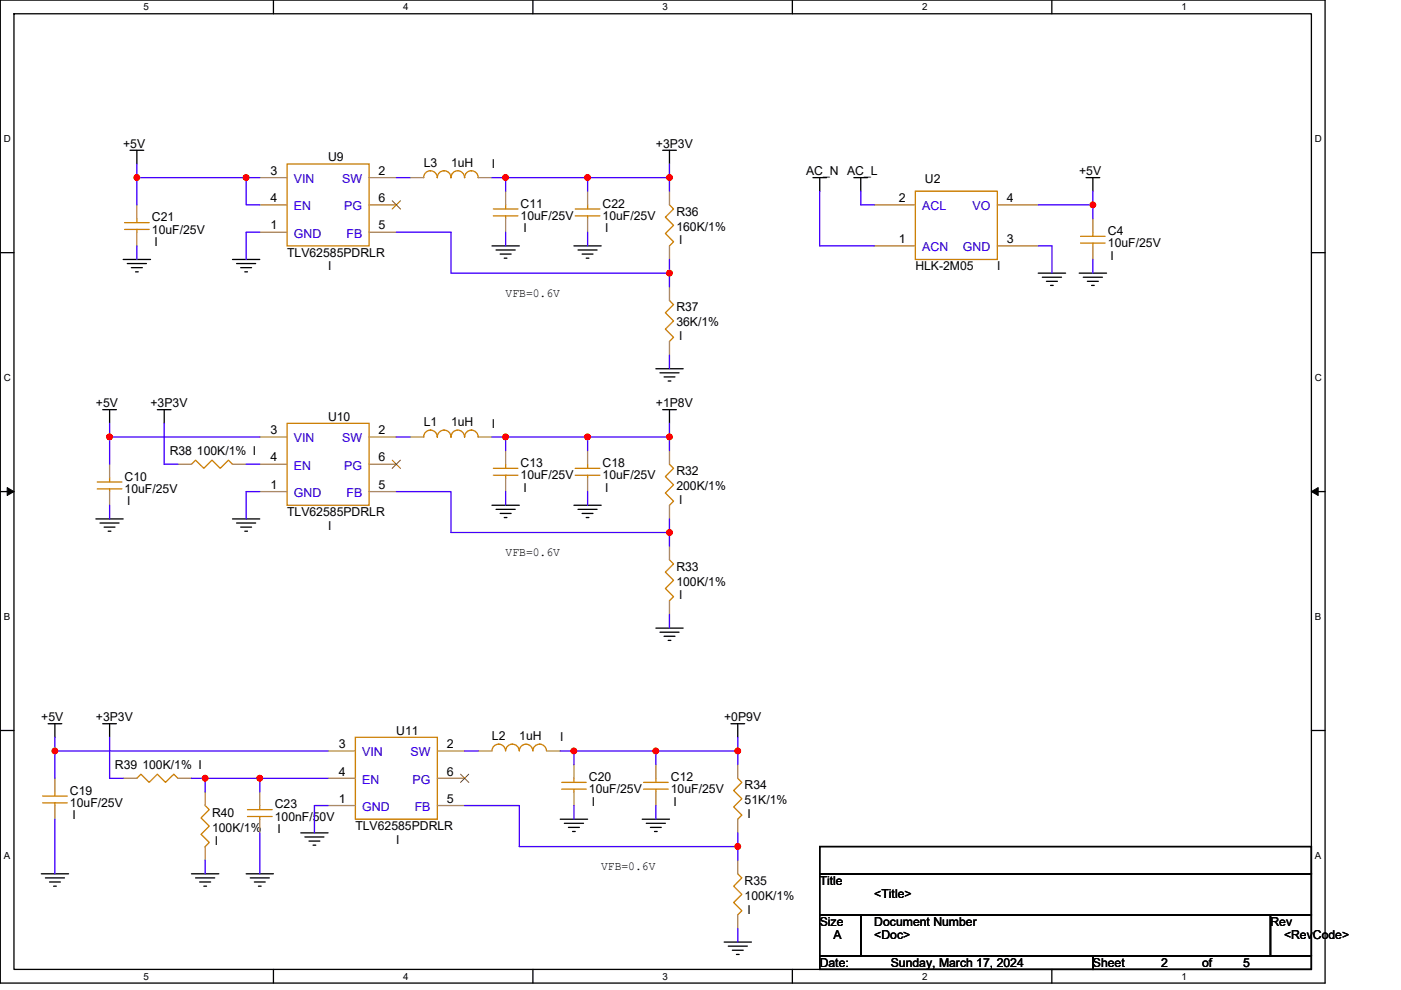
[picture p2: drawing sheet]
<svg xmlns="http://www.w3.org/2000/svg" width="297mm" height="210mm" viewBox="0 0 297 210" stroke-linecap="round" stroke-linejoin="round" font-family="sans-serif">
<path d="M.1 0h280.8v208.5h-280.8zM3 2.9h275v202.7h-275z" fill="none" stroke="#000" stroke-width=".28"/>
<g fill="#fff">
<path d="M30.5 .3h1.1v2.3h-1.1z"/>
<path d="M30.5 205.9h1.1v2.3h-1.1z"/>
</g>
<path d="M58 0v2.9M58 205.6v2.9" fill="none" stroke="#000" stroke-width=".28"/>
<g fill="#fff">
<path d="M85.5 .3h1.1v2.3h-1.1z"/>
<path d="M85.5 205.9h1.1v2.3h-1.1z"/>
</g>
<path d="M113 0v2.9M113 205.6v2.9" fill="none" stroke="#000" stroke-width=".28"/>
<g fill="#fff">
<path d="M140.5 .3h1.1v2.3h-1.1z"/>
<path d="M140.5 205.9h1.1v2.3h-1.1z"/>
</g>
<path d="M168 0v2.9M168 205.6v2.9" fill="none" stroke="#000" stroke-width=".28"/>
<g fill="#fff">
<path d="M195.5 .3h1.2v2.3h-1.2z"/>
<path d="M195.5 205.9h1.2v2.3h-1.2z"/>
</g>
<path d="M223 0v2.9M223 205.6v2.9" fill="none" stroke="#000" stroke-width=".28"/>
<g fill="#fff">
<path d="M250.5 .3h1.2v2.3h-1.2z"/>
<path d="M250.5 205.9h1.2v2.3h-1.2z"/>
<path d="M.8 28.3h1.5v2.3h-1.5z"/>
<path d="M278.8 28.3h1.5v2.3h-1.5z"/>
<path d="M.8 78.9h1.5v2.3h-1.5z"/>
<path d="M278.8 78.9h1.5v2.3h-1.5z"/>
</g>
<path d="M.1 53.6h2.9M278 53.6h2.9" fill="none" stroke="#000" stroke-width=".28"/>
<g fill="#fff">
<path d="M.8 129.6h1.4v2.3h-1.4z"/>
<path d="M278.8 129.6h1.4v2.3h-1.4z"/>
</g>
<path d="M.1 104.3h2.9M278 104.3h2.9" fill="none" stroke="#000" stroke-width=".28"/>
<path d="M1.5 103.4l1.5 .9-1.5 .8zM278 104.3l1.5-.9v1.7z" fill="#000" stroke="#000" stroke-width=".21"/>
<g fill="#fff">
<path d="M.8 180.3h1.4v2.3h-1.4z"/>
<path d="M278.8 180.3h1.4v2.3h-1.4z"/>
</g>
<g fill="none" stroke="#000" stroke-width=".28">
<path d="M27.6 31.9h2.9M29 31.9v2.9M140.5 31.9h2.9M141.9 31.9v2.9M172.4 37.7h2.9M173.8 37.7v2.9M181 37.7h2.9M182.5 37.7v2.9M230.3 37.7h2.9M231.7 37.7v2.9M26.1 55h5.8M27 55.9h4"/>
<path d="M27.9 56.8h2.3M28.7 57.7h.6M49.3 55h5.8M50.2 55.9h4M51 56.8h2.3M51.9 57.7h.6M104.3 52.2h5.8M105.2 53h4M106 53.9h2.4M106.9 54.8h.6M121.7 52.2h5.8M122.6 53h4"/>
<path d="M123.4 53.9h2.3M124.3 54.8h.6M220.1 57.9h5.8M221 58.8h4.1M221.9 59.7h2.3M228.8 57.9h5.8M229.7 58.8h4M230.5 59.7h2.4M139.1 78.2h5.7M139.9 79.1h4.1M140.8 79.9h2.3M222.7 60.5h.6"/>
<path d="M231.4 60.5h.6M21.8 86.9h2.9M23.2 86.9v2.9M33.4 86.9h2.9M34.8 86.9v2.9M140.5 86.9h2.9M141.7 80.8h.5M141.9 86.9v2.9M20.3 110.1h5.8M21.2 110.9h4M22.1 111.8h2.3M22.9 112.7h.6"/>
<path d="M49.3 110.1h5.8M50.2 110.9h4M51 111.8h2.3M51.9 112.7h.6M104.3 107.2h5.8M105.2 108h4M106 108.9h2.4M106.9 109.8h.6M121.7 107.2h5.8M122.6 108h4M123.4 108.9h2.3M124.3 109.8h.6"/>
<path d="M139.1 133.2h5.7M139.9 134.1h4.1M140.8 135h2.3M141.7 135.8h.5M.1 154.9h2.9M10.2 153.5h2.9M11.6 153.5v2.9M21.8 153.5h2.9M23.2 153.5v2.9M155 153.5h2.9M156.4 153.5v2.9M278 154.9h2.9"/>
<path d="M63.8 176.7h5.8M64.6 177.5h4.1M65.5 178.4h2.3M66.4 179.3h.5M118.8 173.8h5.8M119.7 174.6h4M120.5 175.5h2.3M121.4 176.4h.6M136.2 173.8h5.7M137 174.6h4.1M137.9 175.5h2.3M138.8 176.4h.5"/>
<path d="M173.8 179.6h104.2v5.7h-104.2zM8.8 185.3h5.7M9.6 186.2h4.1M10.5 187.1h2.3M11.4 188h.5M40.6 185.3h5.8M41.5 186.2h4M42.3 187.1h2.4M43.2 188h.6M52.2 185.3h5.8M53.1 186.2h4M53.9 187.1h2.3"/>
<path d="M54.8 188h.6M153.5 199.8h5.8M173.8 194h8.7v8.7h-8.7zM173.8 185.3h104.2v8.7h-104.2zM182.5 194h86.9v8.7h-86.9zM269.4 194h8.6v8.7h-8.6zM154.4 200.7h4.1M155.3 201.5h2.3M156.1 202.4h.6M173.8 202.7h57.9v2.9h-57.9zM231.7 202.7h46.3v2.9h-46.3z"/>
</g>
<g fill="none" stroke="#cc8006" stroke-width=".28">
<path d="M60.9 34.8h17.3v17.4h-17.3zM89.8 37.7a1.42 1.42 0 0 1 1.4-1.5 1.44 1.44 0 0 1 1.5 1.5 1.42 1.42 0 0 1 1.4-1.5 1.44 1.44 0 0 1 1.5 1.5 1.43 1.43 0 0 1 1.5-1.5 1.43 1.43 0 0 1 1.4 1.5 1.43 1.43 0 0 1 1.5-1.5h-.1a1.44 1.44 0 0 1 1.5 1.5M26.4 47.2h5.2M26.4 48.7h5.2M29 48.7v.6M29 46.4v.8M104.6 44.3h5.2M104.6 45.8h5.2M107.2 45.8v.6M107.2 43.5v.8M122 44.3h5.2M122 45.8h5.2"/>
<path d="M124.6 45.8v.6M124.6 43.5v.8M141.9 43.5l.9 .8-1.7 1.8 1.7 1.7-1.7 1.7 1.7 1.8-.9 .9M194.1 40.6h17.4v14.4h-17.4zM229.1 50.1h5.2M229.1 51.6h5.2M231.7 51.6v.6M231.7 49.3v.8M141.9 63.7l.9 .9-1.7 1.7 1.7 1.8-1.7 1.7 1.7 1.7-.9 .9M40.6 98.5l.9-.9 1.7 1.7 1.8-1.7 1.7 1.7 1.7-1.7 .9 .9M60.9 89.8h17.3v17.4h-17.3zM101.4 92.7a1.44 1.44 0 0 0-1.5-1.5h.1a1.43 1.43 0 0 0-1.5 1.5 1.43 1.43 0 0 0-1.4-1.5 1.43 1.43 0 0 0-1.5 1.5 1.44 1.44 0 0 0-1.5-1.5 1.43 1.43 0 0 0-1.4 1.5 1.44 1.44 0 0 0-1.5-1.5 1.43 1.43 0 0 0-1.4 1.5"/>
<path d="M104.6 99.3h5.2M107.2 98.5v.8M122 99.3h5.2M124.6 98.5v.8M141.9 98.5l.9 .8-1.7 1.8 1.7 1.7-1.7 1.8 1.7 1.7-.9 .9M20.6 102.2h5.2M20.6 103.7h5.2M23.2 103.7v.6M23.2 101.4v.8M104.6 100.8h5.2M107.2 100.8v.6M122 100.8h5.2"/>
<path d="M124.6 100.8v.6M141.9 118.7l.9 .9-1.7 1.7 1.7 1.8-1.7 1.7 1.7 1.8-.9 .8M75.4 156.4h17.3v17.4h-17.3zM107.2 159.3a1.45 1.45 0 0 0-1.5-1.5 1.42 1.42 0 0 0-1.4 1.5M113 159.3a1.44 1.44 0 0 0-1.5-1.5 1.44 1.44 0 0 0-1.4 1.5 1.45 1.45 0 0 0-1.5-1.5 1.42 1.42 0 0 0-1.4 1.5M115.9 159.3a1.45 1.45 0 0 0-1.5-1.5 1.42 1.42 0 0 0-1.4 1.5M9 168.8h5.3M9 170.3h5.3M11.6 170.3v.6M11.6 168v.8M29 165.1l.9-.9 1.7 1.7 1.8-1.7 1.7 1.7 1.7-1.7 .9 .9M43.5 170.9l.9 .8-1.8 1.8 1.8 1.7-1.8 1.8 1.8 1.7-.9 .9"/>
<path d="M52.5 171.7h5.2M52.5 173.2h5.2M55.1 173.2v.6M55.1 170.9v.8M119.1 165.9h5.2M119.1 167.4h5.2M121.7 167.4v.6M121.7 165.1v.8M136.4 165.9h5.3M136.4 167.4h5.3M139.1 167.4v.6M139.1 165.1v.8"/>
<path d="M156.4 165.1l.9 .8-1.7 1.8 1.7 1.7-1.7 1.8 1.7 1.7-.9 .9M156.4 185.3l.9 .9-1.7 1.8 1.7 1.7-1.7 1.7 1.7 1.8-.9 .8"/>
</g>
<g fill="none" stroke="#a84" stroke-width=".28">
<path d="M55.1 37.7h5.8M78.2 37.7h5.8M86.9 37.7h2.9M101.4 37.7h2.9M29 49.3v2.9M29 43.5v2.9M55.1 49.3h5.8M55.1 43.5h5.8M78.2 49.3h5.8M78.2 43.5h5.8M107.2 46.4v2.9M107.2 40.6v2.9"/>
<path d="M124.6 46.4v2.9M124.6 40.6v2.9M141.9 40.6v2.9M141.9 52.2v2.8M185.4 52.2h8.7M185.4 43.5h8.7M211.5 43.5h8.6M211.5 52.2h8.6M231.7 52.2v2.8M231.7 46.4v2.9M141.9 60.8v2.9M141.9 72.4v2.9"/>
<path d="M23.2 98.5v2.9M37.7 98.5h2.9M49.3 98.5h2.9M55.1 92.7h5.8M55.1 98.5h5.8M78.2 92.7h5.8M78.2 98.5h5.8M86.9 92.7h2.9M101.4 92.7h2.9M107.2 95.6v2.9M124.6 95.6v2.9M141.9 95.6v2.9"/>
<path d="M23.2 104.3v2.9M55.1 104.3h5.8M78.2 104.3h5.8M107.2 101.4v2.9M124.6 101.4v2.9M141.9 107.2v2.9M141.9 115.8v2.9M141.9 127.4v2.9M69.6 159.3h5.8M92.7 159.3h5.8M101.4 159.3h2.9M115.9 159.3h2.9"/>
<path d="M11.6 170.9v2.9M11.6 165.1v2.9M26.1 165.1h2.9M37.7 165.1h2.9M43.5 168v2.9M43.5 179.6v2.9M55.1 173.8v2.9M55.1 168v2.9M69.6 170.9h5.8M69.6 165.1h5.8M92.7 170.9h5.8M92.7 165.1h5.8"/>
<path d="M121.7 168v2.9M121.7 162.2v2.9M139.1 168v2.9M139.1 162.2v2.9M156.4 162.2v2.9M156.4 173.8v2.9M156.4 182.5v2.8M156.4 194v2.9"/>
</g>
<path d="M83.2 42.6l1.7 1.7M84.9 42.6l-1.8 1.7M83.2 97.6l1.7 1.8M84.9 97.6l-1.8 1.8M97.6 164.2l1.8 1.8M99.4 164.2l-1.8 1.8" fill="none" stroke="#804000" stroke-width=".21"/>
<g fill="none" stroke="#4200ff" stroke-width=".28">
<path d="M29 34.8v2.9M29 37.7h23.2M29 37.7v5.8M52.2 37.7v5.8h2.9M52.2 37.7h2.9M84 37.7h2.9M104.3 37.7h2.9M107.2 37.7v2.9M107.2 37.7h17.4M124.6 37.7v2.9M124.6 37.7h17.3M141.9 37.7v2.9"/>
<path d="M141.9 34.8v2.9M29 52.2v2.8M55.1 49.3h-2.9v5.7M84 49.3h11.6v8.6h46.3M107.2 49.3v2.9M124.6 49.3v2.9M141.9 55v2.9M141.9 57.9v2.9M173.8 40.6v11.6h11.6M182.5 40.6v2.9h2.9M220.1 43.5h11.6M220.1 52.2h2.9v5.7"/>
<path d="M231.7 43.5v2.9M231.7 55v2.9M231.7 40.6v2.9M141.9 75.3v2.9M23.2 92.7h31.9M23.2 89.8v2.9M23.2 92.7v5.8M34.8 89.8v8.7h2.9M52.2 98.5h2.9M84 92.7h2.9M104.3 92.7h2.9M107.2 92.7v2.9"/>
<path d="M107.2 92.7h17.4M124.6 92.7v2.9M124.6 92.7h17.3M141.9 89.8v2.9M141.9 92.7v2.9M23.2 107.2v2.9M55.1 104.3h-2.9v5.8M84 104.3h11.6v8.6h46.3M107.2 104.3v2.9M124.6 104.3v2.9M141.9 110.1v2.8M141.9 112.9v2.9"/>
<path d="M141.9 130.3v2.9M11.6 159.3h58M11.6 159.3v5.8M11.6 156.4v2.9M23.2 156.4v8.7h2.9M98.5 159.3h2.9M118.8 159.3h2.9M121.7 159.3v2.9M121.7 159.3h17.4M139.1 159.3h17.3M139.1 159.3v2.9M156.4 156.4v2.9"/>
<path d="M156.4 159.3v2.9M11.6 173.8v11.5M40.6 165.1h2.9M55.1 165.1h14.5M55.1 165.1h-11.6v2.9M55.1 176.7v8.6M55.1 165.1v2.9M69.6 170.9h-2.9v5.8M98.5 170.9h11.6v8.7h46.3M121.7 170.9v2.9M139.1 170.9v2.9M156.4 176.7v2.9"/>
<path d="M156.4 179.6v2.9M43.5 182.5v2.8M156.4 196.9v2.9"/>
</g>
<g fill="#f00" stroke="#f00" stroke-width=".28">
<circle cx="23.2" cy="92.7" r=".57"/>
<circle cx="124.6" cy="92.7" r=".57"/>
<circle cx="107.2" cy="92.7" r=".57"/>
<circle cx="141.9" cy="92.7" r=".57"/>
<circle cx="141.9" cy="112.9" r=".57"/>
<circle cx="11.6" cy="159.3" r=".57"/>
<circle cx="121.7" cy="159.3" r=".57"/>
<circle cx="156.4" cy="159.3" r=".57"/>
<circle cx="139" cy="159.3" r=".57"/>
<circle cx="156.4" cy="179.5" r=".57"/>
<circle cx="52.2" cy="37.7" r=".57"/>
<circle cx="29" cy="37.7" r=".57"/>
<circle cx="124.6" cy="37.7" r=".57"/>
<circle cx="107.2" cy="37.7" r=".57"/>
<circle cx="141.9" cy="37.7" r=".57"/>
<circle cx="141.9" cy="57.9" r=".57"/>
<circle cx="55.1" cy="165.1" r=".57"/>
<circle cx="231.7" cy="43.5" r=".57"/>
<circle cx="43.5" cy="165.1" r=".57"/>
</g>
<g font-size="2.6">
<text x="26.1" y="31.3">+5V</text>
<text x="69.6" y="34.2">U9</text>
<text x="89.8" y="35.4">L3</text>
<text x="95.6" y="35.4">1uH</text>
<text x="104.3" y="35.6">I</text>
<text x="139.1" y="31.3">+3P3V</text>
<text x="57.4" y="37.1">3</text>
<text x="80.3" y="37.1">2</text>
<text x="170.9" y="37.1">AC_N AC_L</text>
<text x="196.1" y="38.8">U2</text>
<text x="228.8" y="37.1">+5V</text>
<text x="32.2" y="46.9">C21</text>
<text x="57.4" y="42.9">4</text>
<text x="80.3" y="42.9">6</text>
<text x="110.4" y="44">C11</text>
<text x="110.4" y="46.7">10uF/25V</text>
<text x="127.8" y="44">C22</text>
<text x="127.8" y="46.7">10uF/25V</text>
<text x="143.4" y="45.8">R36</text>
<text x="190.6" y="42.9">2</text>
<text x="213.5" y="42.9">4</text>
<text x="32.2" y="49.6">10uF/25V</text>
<text x="32.8" y="52.2">I</text>
<text x="57.4" y="48.7">1</text>
<text x="80.3" y="48.7">5</text>
<text x="111" y="49.3">I</text>
<text x="128.3" y="49.3">I</text>
<text x="143.4" y="49">160K/1%</text>
<text x="144" y="51.9">I</text>
<text x="190.6" y="51.6">1</text>
<text x="213.5" y="51.6">3</text>
<text x="234.9" y="49.8">C4</text>
<text x="234.9" y="52.5">10uF/25V</text>
<text x="60.9" y="54.5">TLV62585PDRLR</text>
<text x="69.6" y="57.4">I</text>
<text x="194.1" y="57.4">HLK-2M05</text>
<text x="211.4" y="57.4">I</text>
<text x="235.5" y="55.1">I</text>
<text x="107.2" y="62.9">VFB=0.6V</text>
<text x="143.4" y="66.1">R37</text>
<text x="143.4" y="69.2">36K/1%</text>
<text x="144" y="72.1">I</text>
<text x="20.3" y="86.3">+5V</text>
<text x="31.9" y="86.3">+3P3V</text>
<text x="69.6" y="89.2">U10</text>
<text x="139.1" y="86.3">+1P8V</text>
<text x="57.4" y="92.1">3</text>
<text x="80.3" y="92.1">2</text>
<text x="89.8" y="90.4">L1</text>
<text x="95.6" y="90.4">1uH</text>
<text x="104.3" y="90.7">I</text>
<text x="26.4" y="102">C10</text>
<text x="36" y="96.5">R38 100K/1% I</text>
<text x="57.4" y="97.9">4</text>
<text x="80.3" y="97.9">6</text>
<text x="110.4" y="99.1">C13</text>
<text x="110.4" y="101.7">10uF/25V</text>
<text x="127.8" y="99.1">C18</text>
<text x="127.8" y="101.7">10uF/25V</text>
<text x="143.4" y="100.8">R32</text>
<text x="26.4" y="104.6">10uF/25V</text>
<text x="27" y="107.2">I</text>
<text x="57.4" y="103.7">1</text>
<text x="80.3" y="103.7">5</text>
<text x="111" y="104.3">I</text>
<text x="128.3" y="104.3">I</text>
<text x="143.4" y="104">200K/1%</text>
<text x="144" y="106.9">I</text>
<text x="60.9" y="109.5">TLV62585PDRLR</text>
<text x="69.6" y="112.4">I</text>
<text x="107.2" y="117.9">VFB=0.6V</text>
<text x="143.4" y="121.1">R33</text>
<text x="143.4" y="124.2">100K/1%</text>
<text x="144" y="127.1">I</text>
<text x="8.8" y="152.9">+5V</text>
<text x="20.3" y="152.9">+3P3V</text>
<text x="84" y="155.8">U11</text>
<text x="153.5" y="152.9">+0P9V</text>
<text x="71.9" y="158.7">3</text>
<text x="94.8" y="158.7">2</text>
<text x="104.3" y="157">L2</text>
<text x="110.1" y="157">1uH</text>
<text x="118.8" y="157.3">I</text>
<text x="24.4" y="163.1">R39 100K/1% I</text>
<text x="71.9" y="164.5">4</text>
<text x="94.8" y="164.5">6</text>
<text x="124.9" y="165.7">C20</text>
<text x="142.2" y="165.7">C12</text>
<text x="157.9" y="167.4">R34</text>
<text x="14.8" y="168.6">C19</text>
<text x="14.8" y="171.2">10uF/25V</text>
<text x="15.4" y="173.8">I</text>
<text x="45" y="173.2">R40</text>
<text x="58.3" y="171.4">C23</text>
<text x="71.9" y="170.3">1</text>
<text x="94.8" y="170.3">5</text>
<text x="124.9" y="168.3">10uF/25V</text>
<text x="125.5" y="170.9">I</text>
<text x="142.2" y="168.3">10uF/25V</text>
<text x="142.8" y="170.9">I</text>
<text x="157.9" y="170.6">51K/1%</text>
<text x="158.5" y="173.5">I</text>
<text x="45" y="176.4">100K/1%</text>
<text x="45.5" y="179.3">I</text>
<text x="58.3" y="174.1">100nF/50V</text>
<text x="58.8" y="176.7">I</text>
<text x="75.4" y="176.1">TLV62585PDRLR</text>
<text x="84" y="179">I</text>
<text x="127.5" y="184.6">VFB=0.6V</text>
<text x="157.9" y="187.7">R35</text>
<text x="157.9" y="190.9">100K/1%</text>
<text x="173.8" y="187.7">Title</text>
<text x="185.4" y="190.6">&lt;Title&gt;</text>
<text x="158.5" y="193.8">I</text>
<text x="173.8" y="196.4">Size</text>
<text x="185.4" y="196.4">Document Number</text>
<text x="269.4" y="196.4">Rev</text>
<text x="176.7" y="199.3">A</text>
<text x="185.4" y="199.3">&lt;Doc&gt;</text>
<text x="272.2" y="199.3">&lt;RevCode&gt;</text>
<text x="173.8" y="205">Date:</text>
<text x="188.9" y="205">Sunday, March 17, 2024</text>
<text x="231.7" y="205">Sheet</text>
<text x="246.2" y="205">2</text>
<text x="254.9" y="205">of</text>
<text x="263.6" y="205">5</text>
</g>
<g font-size="2.6" fill="#00c">
<text x="62.3" y="38.8">VIN</text>
<text x="72.6" y="38.8">SW</text>
<text x="62.3" y="44.6">EN</text>
<text x="73" y="44.6">PG</text>
<text x="195.5" y="44.6">ACL</text>
<text x="206.2" y="44.6">VO</text>
<text x="62.3" y="50.4">GND</text>
<text x="73.4" y="50.4">FB</text>
<text x="195.5" y="53.3">ACN</text>
<text x="204.1" y="53.3">GND</text>
<text x="62.3" y="93.9">VIN</text>
<text x="72.6" y="93.9">SW</text>
<text x="62.3" y="99.6">EN</text>
<text x="73" y="99.6">PG</text>
<text x="62.3" y="105.4">GND</text>
<text x="73.4" y="105.4">FB</text>
<text x="76.8" y="160.4">VIN</text>
<text x="87" y="160.4">SW</text>
<text x="76.8" y="166.2">EN</text>
<text x="87.5" y="166.2">PG</text>
<text x="76.8" y="172">GND</text>
<text x="87.9" y="172">FB</text>
</g>
<g font-size="2.1">
<text x="30.5" y="2.2">5</text>
<text x="85.5" y="2.2">4</text>
<text x="140.5" y="2.2">3</text>
<text x="195.5" y="2.2">2</text>
<text x="250.5" y="2.2">1</text>
<text x=".8" y="30.1">D</text>
<text x="278.8" y="30.1">D</text>
<text x=".8" y="80.8">C</text>
<text x="278.8" y="80.8">C</text>
<text x=".8" y="131.4">B</text>
<text x="278.8" y="131.4">B</text>
<text x=".8" y="182.1">A</text>
<text x="278.8" y="182.1">A</text>
<text x="30.5" y="207.8">5</text>
<text x="85.5" y="207.8">4</text>
<text x="140.5" y="207.8">3</text>
<text x="195.5" y="207.8">2</text>
<text x="250.5" y="207.8">1</text>
</g>
</svg>
